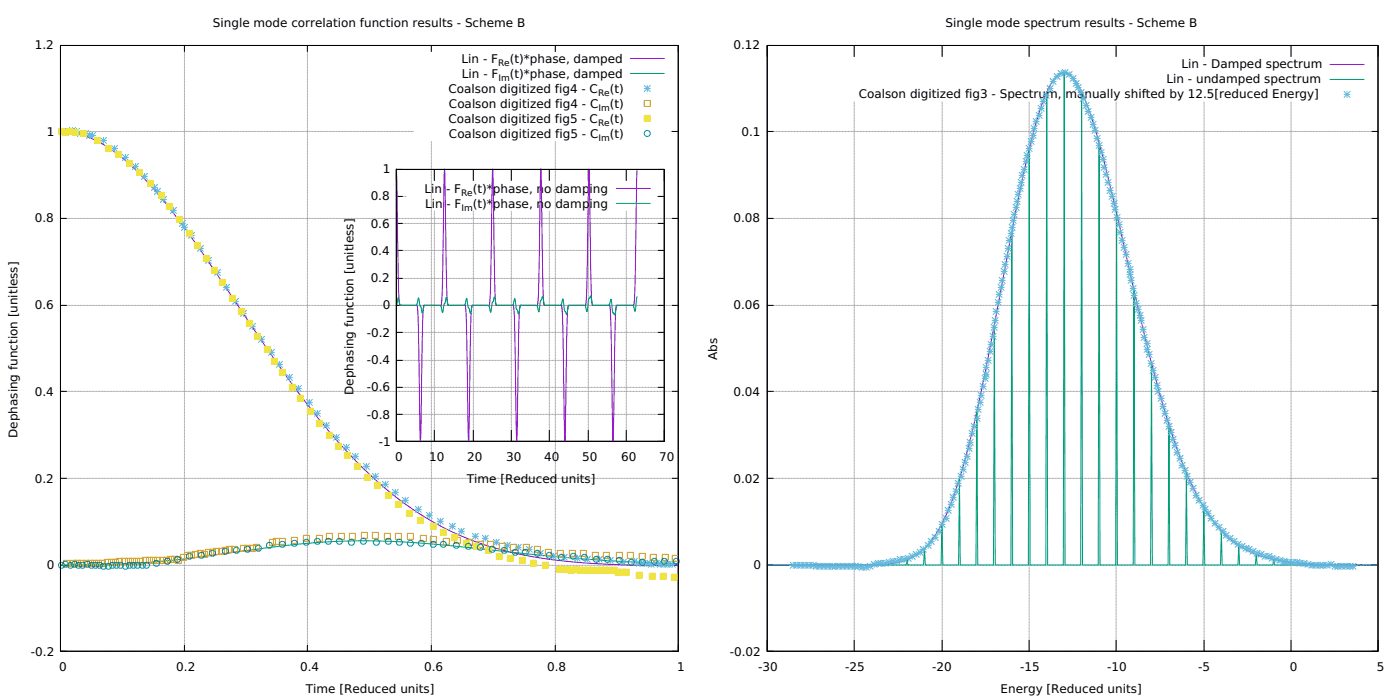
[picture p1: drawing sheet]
<svg xmlns="http://www.w3.org/2000/svg" width="494mm" height="247mm" viewBox="0 0 494 247" stroke-linecap="round" stroke-linejoin="round" font-family="sans-serif">
<g fill="none" stroke="#a0a0a4" stroke-width=".35" stroke-dasharray=".2 .4">
<path d="M21.3 16h218M152.2 18.2v-2.2M195.9 18.2v-2.2M270.7 16h215.4M301.3 19.9v-3.9M332.4 19.9v-3.9M363.1 19.9v-3.9M393.7 19.9v-3.9M424.8 19.9v-3.9M455.4 19.9v-3.9M21.3 46.4h124.5M139.8 59.8h94.5"/>
<path d="M236.8 46.4h2.5M270.7 46.4h215.4M21.3 77.1h218M139.8 78.8h94.5M139.8 69.3h3.6M153.2 63.7v-3.9M167 63.7v-3.9M180.4 63.7v-3.9M193.8 63.7v-3.9M207.5 63.7v-3.9M220.9 63.7v-3.9M231.9 69.3h2.4"/>
<path d="M270.7 77.1h215.4M139.8 98.2h94.5M139.8 88.3h94.5M21.3 107.7h218M139.8 117.3h94.5M139.8 107.7h94.5M270.7 107.7h215.4M21.3 138.1h218M139.8 136.7h94.5M139.8 127.1h94.5M270.7 138.1h215.4M139.8 155.7h94.5"/>
<path d="M139.8 146.2h94.5M139.8 155.7v-95.9M153.2 155.7v-81.5M167 155.7v-81.5M180.4 155.7v-81.5M193.8 155.7v-81.5M207.5 155.7v-81.5M220.9 155.7v-81.5M234.3 155.7v-95.9M21.3 168.7h218M270.7 168.7h215.4M21.3 199.4h218"/>
<path d="M270.7 199.4h215.4M21.3 229.8h218M21.3 229.8v-213.8M65.1 229.8v-213.8M108.4 229.8v-213.8M152.2 229.8v-179.9M195.9 229.8v-179.9M239.3 229.8v-213.8M270.7 229.8h215.4M270.7 229.8v-213.8M301.3 229.8v-194M332.4 229.8v-194"/>
<path d="M363.1 229.8v-194M393.7 229.8v-194M424.8 229.8v-194M455.4 229.8v-194M486.1 229.8v-213.8"/>
</g>
<g fill="none" stroke="#000" stroke-width=".35">
<path d="M21.3 16h218v213.8h-218zM23.5 16h-2.2v2.2M65.1 16v2.2M108.4 16v2.2M152.2 16v2.2M195.9 16v2.2M237.2 16h2.1v2.2M270.7 16h215.4v213.8h-215.4zM272.8 16h-2.1v3.9M301.3 16v3.9M332.4 16v3.9M363.1 16v3.9"/>
<path d="M393.7 16v3.9M424.8 16v3.9M455.4 16v3.9M484 16h2.1v3.9M21.3 46.4h2.2M139.8 59.8h94.5v95.9h-94.5zM141.9 59.8h-2.1v3.9M153.2 59.8v3.9M167 59.8v3.9M180.4 59.8v3.9M193.8 59.8v3.9M207.5 59.8v3.9"/>
<path d="M220.9 59.8v3.9M232.2 59.8h2.1v3.9M237.2 46.4h2.1M270.7 46.4h2.1M484 46.4h2.1M21.3 77.1h2.2M139.8 78.8h2.1M139.8 69.3h2.1M232.2 78.8h2.1M232.2 69.3h2.1M237.2 77.1h2.1M270.7 77.1h2.1"/>
<path d="M484 77.1h2.1M139.8 98.2h2.1M139.8 88.3h2.1M232.2 98.2h2.1M232.2 88.3h2.1M21.3 107.7h2.2M139.8 107.7h2.1M139.8 117.3h2.1M232.2 107.7h2.1M232.2 117.3h2.1M237.2 107.7h2.1M270.7 107.7h2.1"/>
<path d="M484 107.7h2.1M21.3 138.1h2.2M139.8 136.7h2.1M139.8 127.1h2.1M232.2 136.7h2.1M232.2 127.1h2.1M237.2 138.1h2.1M270.7 138.1h2.1M484 138.1h2.1M139.8 151.8v3.9h2.1M139.8 146.2h2.1M153.2 151.8v3.9"/>
<path d="M167 151.8v3.9M180.4 151.8v3.9M193.8 151.8v3.9M207.5 151.8v3.9M220.9 151.8v3.9M232.2 146.2h2.1M234.3 151.8v3.9h-2.1M21.3 168.7h2.2M237.2 168.7h2.1M270.7 168.7h2.1M484 168.7h2.1M21.3 199.4h2.2"/>
<path d="M237.2 199.4h2.1M270.7 199.4h2.1M484 199.4h2.1M21.3 227.6v2.2h2.2M65.1 227.6v2.2M108.4 227.6v2.2M152.2 227.6v2.2M195.9 227.6v2.2M239.3 227.6v2.2h-2.1M270.7 225.9v3.9h2.1M301.3 225.9v3.9M332.4 225.9v3.9"/>
<path d="M363.1 225.9v3.9M393.7 225.9v3.9M424.8 225.9v3.9M455.4 225.9v3.9M486.1 225.9v3.9h-2.1"/>
</g>
<path d="M222.3 20.6h12M469.2 22.7h12M21.3 46.4l3.9 .3 3.8 .9 3.6 1.3 3.3 1.7 3.5 2.3 3.9 2.9 3.5 3.1 4.7 4.7 6.5 7.6 7.7 10 8.4 11.9 23.8 35.2 7.1 9.9 7.4 9.6 8 9.3 7.2 7.6 8.1 7.4 8.6 6.7 8.3 5.2 9.4 4.8 10.6 3.9 9.8 2.6 11.5 2 12.6 1.3 15.2 .7 17.7 .2M139.8 59.6l1 46.9 .3 1.3 5.9-.1 .3 .6 .4 9.2 .6 38.3 .7-38.8 .4-8.7 .2-.6 5.9 .1 .3-1.4 1-46.8 .7 39.1 .4 8.5 .2 .6 5.9-.1 .3 1.4 1 46.7 .7-39.3 .4-8.3 .2-.5 5.9 .1 .3-1.2 1-47 .7 39.6 .3 7.9 .3 .7 5.9-.1 .3 1.2 1 46.9 .7-39.8 .3-7.7 .3-.6 5.9 .1 .3-1.3 .9-46.8 .8 40 .3 7.4 .3 .7 5.9-.1 .3 1.3 1 46.8 .7-38.8 .3-8.7 .3-.6 5.9 .1 .3-1.4 .9-46.7 1.1 47.3 .3 .8 5.9-.1 .3 1.4 .9 46.7 1.1-47.4 .2-.7 5.9 .1 .4-1.6 .9-46.5M217.4 66.5h12M270.7 199.3l39.4-.1 6.2-.7 3.7-1.1 2.1-.9a27 27 0 0 0 10.8-13l3.1-7.3 2.5-7.2 3.4-12.2 2.1-8.9 4.6-22 10.8-56.6 4.9-21.7a64.2 64.2 0 0 1 7.4-19.5 3.9 3.9 0 0 1 5.2-2 18.8 18.8 0 0 1 5.9 9.1l2.8 7.8 3.7 13.1 14.1 60.8 6.8 25.9 3.7 11.8 3.4 9.2 3.7 8.4 4.3 7.8 4.6 6.2 4.6 4.5 5 3.2 5.5 2.4 5.9 1.4 8 1 11.4 .5 16 .1" fill="none" stroke="#9400d3" stroke-width=".35"/>
<path d="M222.3 25.9h12M469.2 28h12M217.4 71.8h12M224.7 104.7l-.7 5.2-.7-2.2h-5.5l-.4 .6-.5 2.8-.8-1-.5-4.6-.8 2.2h-5.5l-.4-.5-.5-2.8-.8 1.3-.5 4.2-.8-2.2h-5.4l-.4 .4-.6 2.8-.8-1.4-.5-4.1-.8 2.3h-5.4l-.5-.5-.4-2.6-.9 1.7-.5 3.7-.8-2.3h-5.4l-.4 .5-.5 2.6-.5-1.4-.4-.5-.5-3.6-.8 2.4h-5.4l-.4-.6-.5-2.4-.5 1.7-.4 .5-.5 3.3-.8-2.5h-5.4l-.4 .5-.6 2.4-.4-1.8-.4-.5-.4-3.1-.9 2.5h-5.4l-.4-.6-.5-2.2-.5 2-.4 .7-.4 2.7-.9-2.6h-5.4l-.3 .3-.6 2.5-1.3-5.4-.9 2.6h-5.4l-.3-.3-.6-2.4-.7 2.7M239.4 198.9l-15.3-.6-20.2-1.2-55.7-5.5-11.5-.7-10.3-.1-11.9 .4-11.9 1-35.5 4.8-13.7 1.3-14.7 .8-17.4 .2M270.7 199.3h42.8l.3-.4 .3 .4h5.6l.3-1.9 .3 1.9h5.5l.3-5.8 .3 5.8h5.6l.3-14.5 .3 14.5h5.6l.3-30.3 .3 30.3h5.5l.3-54.2 .3 54.2h5.6l.3-84.6 .3 84.6h5.5l.4-117.5 .2 117.5h5.6l.3-146.8 .3 146.8h5.5l.4-166.8 .3 166.8h5.5l.3-173.7 .3 173.7h5.6l.3-166.9 .3 166.9h5.5l.3-148.9 .4 148.9h5.5l.3-124.1 .3 124.1h5.6l.2-96.9 .4 96.9h5.5l.3-71.2 .3 71.2h5.6l.3-49.4 .3 49.4h5.5l.3-32.5 .3 32.5h5.6l.3-20.3 .3 20.3h5.6l.3-12.1 .3 12.1h5.5l.3-6.9 .3 6.9h5.6l.3-3.7 .3 3.7h5.5l.3-1.9 .3 1.9h5.6l.3-1 .3 1h5.5l.4-.4 .3 .4h5.5l.3-.2 .3 .2h18.2" fill="none" stroke="#009e73" stroke-width=".35"/>
<g fill="none" stroke="#56b4e9" stroke-width=".35">
<path d="M227.3 31.2h2.1M227.3 30.2l2.1 2.1M228.3 30.2v2.1M229.4 30.2l-2.1 2.1M365.5 39.7l2.1 2.1M366.2 38.3h2.1M366.2 37.2l2.1 2.1M366.6 39.7v2.1l-2.1 2.1M366.9 35.8h2.2M366.9 34.7l2.2 2.2M367.3 37.2v2.1M367.6 39.7l-2.1 2.1v2.1"/>
<path d="M368 33.7h2.1M368 32.6l2.1 2.1M368.3 37.2l-2.1 2.1M369.1 32.6v2.1l-2.2 2.2M369.4 31.2h2.1M369.4 30.2l2.1 2.1M370.1 32.6l-2.1 2.1v2.2M370.5 30.2v2.1M370.5 28.7h2.1M370.5 27.7l2.1 2.1M371.5 30.2l-2.1 2.1M371.5 27.7v2.1"/>
<path d="M371.9 27h2.1M371.9 25.9l2.1 2.1M372.6 27.7l-2.1 2.1M372.9 25.9v2.1M373.3 25.9h2.1M373.3 24.9l2.1 2.1M374 25.9l-2.1 2.1M374.3 24.9v2.1M374.7 25.6h2.1M374.7 24.5l2.1 2.1M375.4 24.9l-2.1 2.1M375.8 24.5v2.1"/>
<path d="M376.1 26.3h2.1M376.1 25.2l3.5 3.5M376.8 24.5l-2.1 2.1M377.2 25.2v2.1M377.5 27.7h2.1M378.2 25.2l-2.1 2.1M378.6 28.4l2.1 2.1M378.6 26.6v2.1M378.6 29.4h2.1M379.3 30.9h2.1M379.3 29.8l2.1 2.1M379.6 26.6l-2.1 2.1"/>
<path d="M379.6 28.4v2.1M380.3 29.8v2.1M380.3 32.6h2.2M380.3 31.6l2.2 2.1M380.7 28.4l-2.1 2.1M381 34.7h2.2M381 33.7l2.2 2.1M381.4 29.8l-2.1 2.1M381.4 31.6v2.1M382.1 36.1l2.1 2.2M382.1 33.7v2.1M382.1 37.2h2.1"/>
<path d="M382.5 31.6l-2.2 2.1M382.8 39.3h2.1M382.8 38.3l2.1 2.1v2.1M383.2 33.7l-2.2 2.1M383.2 36.1v2.2M383.9 38.3v2.1l2.1 2.1M384.2 36.1l-2.1 2.2M384.9 38.3l-2.1 2.1M474.1 33.3h2.2M474.1 32.3l2.2 2.1M475.2 32.3v2.1M476.3 32.3l-2.2 2.1"/>
<path d="M21.3 46.4h3.9M21.3 45.3l2.2 2.1M22.4 45.3v2.1M23.1 45.3l2.1 2.1M23.5 45.3l-2.2 2.1M24.2 45.3v2.1M24.5 46h2.1M24.5 45l2.1 2.1M25.2 45.3l-2.1 2.1M25.6 45v2.1M25.9 46.4h2.1M25.9 45.3l2.1 2.1"/>
<path d="M26.6 45l-2.1 2.1M27 45.3v2.1M27.3 47.1h3.9M27.3 46l2.1 2.1M28 45.3l-2.1 2.1M28.4 46v2.1M29.1 46l2.1 2.1M29.4 46l-2.1 2.1M30.2 46v2.1M30.5 47.8h3.2M30.5 46.7l2.1 2.1v-2.1l-2.1 2.1M31.2 46l-2.1 2.1"/>
<path d="M33.7 46.7l-2.1 2.1v-2.1l2.1 2.1M35.4 49.5h2.2M35.4 48.5l2.2 2.1M36.5 48.5v2.1M37.6 48.5l-2.2 2.1M39.3 52.4h2.1M39.3 51.3l2.1 2.1M40.4 51.3v2.1M41.4 51.3l-2.1 2.1M43.2 55.5h2.1M43.2 54.5l2.1 2.1M44.3 54.5v2.1"/>
<path d="M45.3 54.5l-2.1 2.1M46.7 58.7h2.1M46.7 57.7l2.1 2.1M47.8 57.7v2.1M48.8 57.7l-2.1 2.1M360.2 59.8h2.1M360.2 58.7l2.1 2.1M360.9 57h2.2M360.9 55.9l2.2 2.1M361.3 58.7v2.1M361.3 54.8h2.1M361.3 53.8l2.1 2.1"/>
<path d="M362 52.4h2.1M362 55.9v2.1M362 51.3l2.1 2.1M362.3 58.7l-2.1 2.1M362.3 53.8v2.1M362.7 49.9h2.1M362.7 48.8l2.1 2.2M363.1 55.9l-2.2 2.1M363.1 51.3v2.1M363.4 47.8h2.1M363.4 53.8l-2.1 2.1M363.4 46.7l2.1 2.1"/>
<path d="M363.8 48.8v2.2M363.8 45.3h2.1M363.8 44.3l2.1 2.1M364.1 51.3l-2.1 2.1M364.5 46.7v2.1M364.5 42.8h2.1M364.5 41.8l2.1 2.1M364.8 48.8l-2.1 2.2M364.8 44.3v2.1M365.5 46.7l-2.1 2.1M365.5 40.7h2.1M365.9 44.3l-2.1 2.1"/>
<path d="M383.9 41.4h2.1M384.6 43.9h2.1M384.6 42.8l2.1 2.2M385.3 46h2.1M385.3 45l2.1 2.1M385.6 42.8v2.2M386 40.4l-2.1 2.1M386 48.8h2.1M386 47.8l2.1 2.1M386.3 45v2.1M386.7 42.8l-2.1 2.2M386.7 51.3h2.1"/>
<path d="M386.7 50.3l2.1 2.1M387 47.8v2.1M387.4 45l-2.1 2.1M387.4 53.8h2.1M387.4 52.7l2.1 2.1M387.7 50.3v2.1M388.1 47.8l-2.1 2.1M388.1 56.2h2.1M388.1 55.2l2.1 2.1M388.4 52.7v2.1M388.4 59.1h2.2M388.4 58l2.2 2.1"/>
<path d="M388.8 50.3l-2.1 2.1M389.2 55.2v2.1M389.5 52.7l-2.1 2.1M389.5 58v2.1M390.2 55.2l-2.1 2.1M390.6 58l-2.2 2.1M49.9 61.2l2.1 2.1M49.9 62.2h2.1M51 61.2v2.1M52 61.2l-2.1 2.1M53.4 66.1h2.1M53.4 65.1l2.1 2.1"/>
<path d="M54.5 65.1v2.1M54.5 67.5h2.1M54.5 66.5l2.1 2.1M55.5 65.1l-2.1 2.1M55.5 66.5v2.1M56.6 66.5l-2.1 2.1M56.6 70.4h2.1M56.6 69.3l2.1 2.1M57.7 69.3v2.1M58.7 69.3l-2.1 2.1M60.1 73.2l2.1 2.1M60.1 74.2h2.1"/>
<path d="M61.2 73.2v2.1M62.2 73.2l-2.1 2.1M63.3 78.8h2.1M63.3 77.8l2.1 2.1M64 79.2l2.1 2.1M64.4 77.8v2.1M65.1 79.2v2.1M65.4 77.8l-2.1 2.1M66.1 79.2l-2.1 2.1M356 79.2l2.1 2.1M356.4 77.8h2.1M356.4 76.7l2.1 2.1"/>
<path d="M356.7 75.6h2.1M356.7 74.6l2.1 2.1M357.1 79.2v2.1M357.4 76.7v2.1M357.4 73.2h2.1M357.4 72.1l2.1 2.1M357.8 74.6v2.1M357.8 71.1h2.1M357.8 70l2.1 2.1M358.1 79.2l-2.1 2.1M358.1 68.6h2.1M358.1 67.5l2.1 2.1"/>
<path d="M358.5 76.7l-2.1 2.1M358.5 72.1v2.1M358.8 74.6l-2.1 2.1M358.8 70v2.1M358.8 66.5h2.1M358.8 65.4l2.1 2.1M359.2 67.5v2.1M359.2 64.4h2.1M359.2 63.3l2.1 2.1M359.5 72.1l-2.1 2.1M359.5 61.9h2.1M359.5 60.8l2.1 2.1"/>
<path d="M359.9 70l-2.1 2.1M359.9 65.4v2.1M360.2 67.5l-2.1 2.1M360.2 63.3v2.1M360.6 60.8v2.1M360.9 65.4l-2.1 2.1M361.3 63.3l-2.1 2.1M361.6 60.8l-2.1 2.1M389.2 61.5h2.1M389.2 60.5l2.1 2.1M389.9 64.4h2.1M389.9 63.3l2.1 2.1"/>
<path d="M390.2 60.5v2.1M390.6 67.2h2.1M390.6 66.1l2.1 2.1M390.9 63.3v2.1M391.3 60.5l-2.1 2.1M391.3 69.3h2.1M391.3 68.2l2.1 2.2M391.6 66.1v2.1M392 63.3l-2.1 2.1M392 71.8h2.1M392 70.7l2.1 2.1M392.3 68.2v2.2"/>
<path d="M392.3 73.9h2.1M392.3 72.8l2.1 2.1M392.7 66.1l-2.1 2.1M393 70.7v2.1M393 76.7h2.1M393 75.6l2.1 2.2M393.4 68.2l-2.1 2.2M393.4 72.8v2.1M393.7 79.2h2.2M393.7 78.1l2.2 2.1M394.1 70.7l-2.1 2.1M394.1 75.6v2.2"/>
<path d="M394.4 72.8l-2.1 2.1M394.8 78.1v2.1M395.1 75.6l-2.1 2.2M395.9 78.1l-2.2 2.1M64 80.2h2.1M66.5 83h2.1M66.5 82l2.1 2.1M67.5 82v2.1M68.6 82l-2.1 2.1M69.6 86.6l2.2 2.1M69.6 87.6h2.2M70.7 86.6v2.1"/>
<path d="M71.8 86.6l-2.2 2.1M72.5 91.9h2.1M72.5 90.8l2.1 2.1M73.5 90.8v2.1M74.6 90.8l-2.1 2.1M75.6 96.1h2.2M75.6 95l2.2 2.2M76.7 95v2.2M77.8 95l-2.2 2.2M352.5 98.9h2.1M352.5 97.9l2.1 2.1M353.2 95.7h2.1"/>
<path d="M353.2 94.7l2.1 2.1M353.5 97.9v2.1M353.5 93.3h2.1M353.5 92.2l2.1 2.1M354.2 94.7v2.1M354.2 90.5h2.2M354.2 89.4l2.2 2.1M354.6 87.6h2.1M354.6 97.9l-2.1 2.1M354.6 92.2v2.1M354.6 86.6l2.1 2.1M354.9 84.8h2.2"/>
<path d="M354.9 83.8l2.2 2.1M355.3 94.7l-2.1 2.1M355.3 89.4v2.1M355.6 92.2l-2.1 2.1M355.6 86.6v2.1M355.6 82.3h2.2M355.6 81.3l2.2 2.1M356 80.2h2.1M356 83.8v2.1M356.4 89.4l-2.2 2.1M356.7 86.6l-2.1 2.1M356.7 81.3v2.1"/>
<path d="M357.1 83.8l-2.2 2.1M357.8 81.3l-2.2 2.1M394.1 82h2.1M394.1 80.9l2.1 2.1M394.8 84.8h2.1M394.8 83.8l2.1 2.1M395.1 80.9v2.1M395.5 87.3h2.1M395.5 86.2l2.1 2.1M395.9 83.8v2.1M396.2 80.9l-2.1 2.1M396.2 89.7h2.1"/>
<path d="M396.2 88.7l2.1 2.1M396.6 86.2v2.1M396.9 83.8l-2.1 2.1M396.9 92.9h2.1M396.9 91.9l2.1 2.1M397.3 88.7v2.1M397.6 86.2l-2.1 2.1M397.6 95h2.1M397.6 94l2.1 2.1M397.6 96.8h2.1M397.6 95.7l2.1 2.2M398 98.9h2.1"/>
<path d="M398 91.9v2.1M398 97.9l2.1 2.1M398.3 88.7l-2.1 2.1M398.7 94v3.9M399 91.9l-2.1 2.1M399 97.9v2.1M399.7 94l-2.1 2.1M399.7 95.7l-2.1 2.2M400.1 97.9l-2.1 2.1M78.8 101.4h2.1M78.8 100.3l2.1 2.1M79.9 100.3v2.1"/>
<path d="M80.9 100.3l-2.1 2.1M82 106.3h2.1M82 105.3l2.1 2.1M83 105.3v2.1M84.1 105.3l-2.1 2.1M84.8 110.6h2.1M84.8 109.5l2.1 2.1M85.9 109.5v2.1M86.9 109.5l-2.1 2.1M88 115.1h2.1M88 114.1l2.1 2.1M89 114.1v2.1"/>
<path d="M90.1 114.1l-2.1 2.1M91.2 119.7h2.1M91.2 118.7l2.1 2.1M92.2 118.7v2.1M93.3 118.7l-2.1 2.1M349.3 118.7h2.1M349.3 117.6l2.1 2.1M349.7 115.5h2.1M349.7 114.4l2.1 2.2M350 113h2.1M350 112l2.1 2.1M350.4 117.6v2.1"/>
<path d="M350.4 109.9h2.1M350.4 108.8l2.1 2.1M350.7 114.4v2.2M351.1 112v2.1M351.1 106.7h2.1M351.1 105.6l2.1 2.1M351.4 117.6l-2.1 2.1M351.4 108.8v2.1M351.4 103.9h2.1M351.4 102.8l2.1 2.1M351.8 114.4l-2.1 2.2M352.1 101.4h2.1"/>
<path d="M352.1 112l-2.1 2.1M352.1 105.6v2.1M352.1 100.3l2.1 2.1M352.5 108.8l-2.1 2.1M352.5 102.8v2.1M353.2 105.6l-2.1 2.1M353.2 100.3v2.1M353.5 102.8l-2.1 2.1M354.2 100.3l-2.1 2.1M398.7 101.7h2.1M398.7 100.7l2.1 2.1M399 103.2l2.1 2.1"/>
<path d="M399 104.2h2.1M399.7 100.7v2.1M399.7 107h2.1M399.7 106l2.1 2.1M400.1 103.2v2.1M400.4 109.1h2.2M400.4 108.1l2.2 2.1M400.8 100.7l-2.1 2.1M400.8 106v2.1M401.1 103.2l-2.1 2.1M401.1 111.3h2.2M401.1 110.2l2.2 2.1"/>
<path d="M401.5 113h2.1M401.5 108.1v2.1M401.5 112l2.1 2.1M401.8 106l-2.1 2.1M402.2 110.2v2.1M402.2 116.2h2.1M402.2 115.1l2.1 2.2M402.6 108.1l-2.2 2.1M402.6 112v2.1M402.6 119h2.1M402.6 118l2.1 2.1v4.2M403.3 110.2l-2.2 2.1"/>
<path d="M403.3 115.1v2.2M403.6 112l-2.1 2.1M403.6 118v2.1l2.1 2.1-2.1 2.1M404.3 115.1l-2.1 2.2M404.7 118l-2.1 2.1M94.7 124.3h2.1M94.7 123.3l2.1 2.1M95.7 123.3v2.1M96.8 123.3l-2.1 2.1M97.5 128.5h2.1M97.5 127.5l2.1 2.1M98.6 127.5v2.1"/>
<path d="M99.6 127.5l-2.1 2.1M101 133.1h2.2M101 132.1l2.2 2.1M102.1 132.1v2.1M103.2 132.1l-2.2 2.1M104.2 137h2.1M104.2 135.9l2.1 2.2M105.3 135.9v2.2M106.3 135.9l-2.1 2.2M345.1 139.5h2.1M345.1 138.4l2.1 2.1M345.8 136.3h2.1"/>
<path d="M345.8 135.2l2.1 2.2M346.1 138.4v2.1M346.5 133.5h2.1M346.5 132.4l2.1 2.1M346.8 135.2v2.2M346.8 132.1h2.1M346.8 131l2.1 2.1M346.8 129.6h2.1M346.8 128.5l2.1 2.2M347.2 138.4l-2.1 2.1M347.5 132.4v2.1M347.5 127.1h2.2"/>
<path d="M347.5 126.1l2.2 2.1M347.9 135.2l-2.1 2.2M347.9 128.5v2.2M347.9 131v2.1M348.2 124h2.2M348.2 122.9l2.2 2.1M348.6 132.4l-2.1 2.1M348.6 126.1v2.1M348.6 121.5h2.1M348.6 120.4l2.1 2.1M348.9 131l-2.1 2.1M348.9 128.5l-2.1 2.2"/>
<path d="M349.3 122.9v2.1M349.7 126.1l-2.2 2.1M349.7 120.4v2.1M350.4 122.9l-2.2 2.1M350.7 120.4l-2.1 2.1M403.6 121.1h2.1M403.6 123.3h2.1M404.3 125h2.1M404.3 124l2.1 2.1M405 128.2h2.1M405 127.1l2.1 2.1M405.4 124v2.1"/>
<path d="M405.7 120.1l-2.1 2.1 2.1 2.1M405.7 130.7h2.1M405.7 129.6l2.1 2.1M406.1 127.1v2.1M406.4 133.1h2.1M406.4 124l-2.1 2.1M406.4 132.1l2.1 2.1M406.8 129.6v2.1M407.1 127.1l-2.1 2.1M407.1 135.9h2.2M407.1 134.9l2.2 2.1M407.5 132.1v2.1"/>
<path d="M407.5 138.1h2.1M407.5 137l2.1 2.1M407.8 129.6l-2.1 2.1M408.2 134.9v2.1M408.5 132.1l-2.1 2.1M408.5 137v2.1M408.5 139.5l2.2 2.1M409.3 134.9l-2.2 2.1M409.6 137l-2.1 2.1M409.6 139.5v2.1M410.7 139.5l-2.2 2.1M108.1 141.9h2.1"/>
<path d="M108.1 140.9l2.1 2.1M109.1 140.9v2.1M110.2 140.9l-2.1 2.1M110.9 145.8h2.1M110.9 144.8l2.1 2.1M112 144.8v2.1M113 144.8l-2.1 2.1M114.1 150.1h2.1M114.1 149l2.1 2.1M115.1 149v2.1M116.2 149l-2.1 2.1M117.6 154.3h2.1"/>
<path d="M117.6 153.2l2.1 2.1M118.7 153.2v2.1M119.7 153.2l-2.1 2.1M121.1 156.8l2.2 2.1M121.1 157.8h2.2M122.2 156.8v2.1M123.3 156.8l-2.2 2.1M124.3 159.9l2.1 2.1M125.4 159.9v2.1M126.4 159.9l-2.1 2.1M340.1 159.9l2.1 2.1M340.8 158.2h2.2"/>
<path d="M340.8 157.1l2.2 2.1M341.2 159.9v2.1M341.2 156h2.1M341.2 155l2.1 2.1M341.9 157.1v2.1M341.9 152.9h2.1M341.9 151.8l2.1 2.1M342.2 159.9l-2.1 2.1M342.2 155v2.1M342.6 150.4h2.1M342.6 149.3l2.1 2.2M343 157.1l-2.2 2.1"/>
<path d="M343 151.8v2.1M343.3 155l-2.1 2.1M343.7 149.3v2.2M343.7 147.6h2.1M343.7 146.5l2.1 2.1M344 151.8l-2.1 2.1M344 144.4h2.1M344 143.4l2.1 2.1M344.7 141.9h2.1M344.7 149.3l-2.1 2.2M344.7 146.5v2.1M344.7 140.9l2.1 2.1"/>
<path d="M345.1 143.4v2.1M345.8 146.5l-2.1 2.1M345.8 140.9v2.1M346.1 143.4l-2.1 2.1M346.8 140.9l-2.1 2.1M408.5 140.5h2.2M409.3 143.4h2.1M409.3 142.3l2.1 2.1M410 145.8h2.1M410 144.8l2.1 2.1M410.3 142.3v2.1M410.7 148.3h2.1"/>
<path d="M410.7 147.2l2.1 2.1M411 144.8v2.1M411.4 150.4h2.1M411.4 142.3l-2.1 2.1M411.4 149.3l2.1 2.2M411.7 147.2v2.1M412.1 144.8l-2.1 2.1M412.1 152.5h2.1M412.1 151.5l2.1 2.1M412.4 149.3v2.2M412.8 147.2l-2.1 2.1M412.8 155h2.1"/>
<path d="M412.8 153.9l2.1 2.1M413.1 151.5v2.1M413.5 149.3l-2.1 2.2M413.5 157.1h2.1M413.5 156l2.1 2.2M413.8 153.9v2.1M414.2 151.5l-2.1 2.1M414.2 159.6h2.1M414.2 158.5l2.1 2.1v2.1M414.5 156v2.2M414.9 153.9l-2.1 2.1M415.2 158.5v2.1l2.2 2.1"/>
<path d="M415.6 156l-2.1 2.2M416.3 158.5l-2.1 2.1M124.3 161h2.1M128.2 164.5h2.1M128.2 163.5l2.1 2.1M129.2 163.5v2.1M130.3 163.5l-2.1 2.1M131.4 167l2.1 2.1M131.4 168h2.1M132.4 167v2.1M133.5 167l-2.1 2.1M134.9 169.8l2.1 2.1"/>
<path d="M134.9 170.9h2.1M135.9 169.8v2.1M137 169.8l-2.1 2.1M138.4 173.7h2.1M138.4 172.6l2.1 2.1M139.5 172.6v2.1M140.5 172.6l-2.1 2.1M141.9 176.5h2.2M141.9 175.4l2.2 2.2M143 175.4v2.2M144.1 175.4l-2.2 2.2M146.5 179.7h2.1"/>
<path d="M146.5 178.6l2.1 2.1M147.6 178.6v2.1M148.6 178.6l-2.1 2.1M333.4 179l2.1 2.1M334.5 177.9h2.1M334.5 176.9l2.1 2.1M335.2 175.4h2.1M335.2 174.4l2.1 2.1M335.5 176.9v2.1l-2.1 2.1M336.3 173.3h2.1M336.3 172.3l2.1 2.1M336.6 176.9l-2.1 2.1v2.1"/>
<path d="M337 170.5h2.1M337 169.4l2.1 2.2M337.3 172.3v2.1l-2.1 2.1M338 168h2.1M338 169.4v2.2M338 167l2.1 2.1M338.4 172.3l-2.1 2.1v2.1M338.7 165.6h2.1M338.7 164.5l2.1 2.1M339.1 169.4l-2.1 2.2M339.1 167v2.1M339.4 163.1h2.1"/>
<path d="M339.4 162l2.1 2.2M339.8 164.5v2.1M340.1 161h2.1M340.1 167l-2.1 2.1M340.5 162v2.2M340.8 164.5l-2.1 2.1M341.5 162l-2.1 2.2M415.2 161.7h2.2M416 164.2h2.1M416 163.1l2.1 2.1M417 163.1v2.1M417 165.9h2.1"/>
<path d="M417 164.9l2.1 2.1M417.4 160.6l-2.2 2.1M417.7 168h2.1M417.7 167l2.1 2.1v2.1l2.1 2.1M418.1 163.1l-2.1 2.1M418.1 164.9v2.1M418.8 167v2.1l2.1 2.1v2.1M418.8 170.2h2.1M419.1 164.9l-2.1 2.1M419.8 167l-2.1 2.1M419.8 172.3h2.1M420.9 169.1l-2.1 2.1"/>
<path d="M420.9 174.7h2.1M420.9 173.7l2.1 2.1M421.9 176.5h2.2M421.9 171.2l-2.1 2.1M421.9 173.7v2.1M421.9 175.4l2.2 2.2M423 173.7l-2.1 2.1M423 175.4v2.2M423.4 178.3h2.1M423.4 177.2l2.1 2.1M424.1 179.7h2.1M424.1 175.4l-2.2 2.2"/>
<path d="M424.1 178.6l2.1 2.1M424.4 177.2v2.1M425.1 178.6v2.1M425.5 177.2l-2.1 2.1M426.2 178.6l-2.1 2.1M150.4 181.8h2.1M150.4 180.7l2.1 2.1M151.5 180.7v2.1M152.5 180.7l-2.1 2.1M154.3 183.9h2.1M154.3 182.8l2.1 2.2M155.3 182.8v2.2"/>
<path d="M156.4 182.8l-2.1 2.2M158.5 185.7h2.1M158.5 184.6l2.1 2.1M159.6 184.6v2.1M160.6 184.6l-2.1 2.1M161.7 187.4h2.1M161.7 186.4l2.1 2.1M162.7 186.4v2.1M163.8 186.4l-2.1 2.1M166.6 189.2h2.1M166.6 188.1l2.1 2.2M167.7 188.1v2.2"/>
<path d="M168.7 188.1l-2.1 2.2M170.2 189.9h2.1M170.2 188.8l2.1 2.2M171.2 188.8v2.2M172.3 188.8l-2.1 2.2M174 191.3h2.1M174 190.3l2.1 2.1M175.1 190.3v2.1M176.1 190.3l-2.1 2.1M177.9 192.4h2.1M177.9 191.3l2.1 2.1M179 191.3v2.1"/>
<path d="M180 191.3l-2.1 2.1M181.8 193.1h2.1M181.8 192l2.1 2.1M182.8 192v2.1M183.9 192l-2.1 2.1M185.7 193.8h2.1M185.7 192.7l2.1 2.1M186.7 192.7v2.1M187.8 192.7l-2.1 2.1M189.6 195.2h2.1M189.6 194.1l2.1 2.2M190.6 194.1v2.2"/>
<path d="M191.7 194.1l-2.1 2.2M194.1 196.3h2.2M194.1 195.2l2.2 2.1M195.2 195.2v2.1M196.3 195.2l-2.2 2.1M198 196.6h2.1M198 195.5l2.1 2.2M199.1 195.5v2.2M200.1 195.5l-2.1 2.2M202.6 197h2.1M202.6 195.9l2.1 2.1M203.7 195.9v2.1"/>
<path d="M204.7 195.9l-2.1 2.1M206.1 197.3h2.1M206.1 196.3l2.1 2.1M207.2 196.3v2.1M208.2 196.3l-2.1 2.1M210.4 197.3h2.1M210.4 196.3l2.1 2.1M211.4 196.3v2.1M212.5 196.3l-2.1 2.1M214.2 197.7h2.2M214.2 196.6l2.2 2.1M215.3 196.6v2.1"/>
<path d="M216.4 196.6l-2.2 2.1M218.8 198.4h2.1M218.8 197.3l2.1 2.1M219.9 197.3v2.1M220.9 197.3l-2.1 2.1M222.7 198h2.1M222.7 197l2.1 2.1M223.8 197v2.1M224.5 198.7h4.9M224.5 197.7l2.1 2.1M224.8 197l-2.1 2.1M225.5 197.7v2.1"/>
<path d="M225.9 197.7l2.1 2.1M226.6 197.7l-2.1 2.1M226.9 197.7v2.1M227.3 197.7l2.1 2.1M228 197.7l-2.1 2.1M228.3 197.7v2.1M228.7 199.1h2.1M228.7 198l2.1 2.1M229.4 197.7l-2.1 2.1M229.8 198v2.1M230.5 198.7h2.1M230.5 197.7l2.1 2.1"/>
<path d="M230.8 198l-2.1 2.1M231.5 197.7v2.1M231.9 199.1h6.3M231.9 198l2.1 2.1M232.6 197.7l-2.1 2.1M232.9 198v2.1M233.3 198l2.1 2.1M234 198l-2.1 2.1M234.3 198v2.1M234.7 198l2.1 2.1M235.4 198l-2.1 2.1M235.7 198v2.1"/>
<path d="M236.1 198l2.1 2.1M236.8 198l-2.1 2.1M237.2 198v2.1M238.2 198l-2.1 2.1M278.8 199.4h9.1M278.8 198.4l2.1 2.1M279.8 198.4v2.1M280.2 198.4l2.1 2.1M280.9 198.4l-2.1 2.1M281.2 198.4v2.1M281.6 198.4l2.1 2.1M282.3 198.4l-2.1 2.1"/>
<path d="M282.7 198.4v2.1M283 198.4l2.1 2.1M283.7 198.4l-2.1 2.1M284.1 198.4v2.1M284.4 198.4l2.1 2.1M285.1 198.4l-2.1 2.1M285.5 198.4v2.1M285.8 198.4l2.1 2.1M286.5 198.4l-2.1 2.1M286.9 198.4v2.1M286.9 199.8h16.9M286.9 198.7l2.1 2.1"/>
<path d="M287.9 198.4l-2.1 2.1M287.9 198.7v2.1M288.3 198.7l2.1 2.1M289 198.7l-2.1 2.1M289.4 198.7v2.1M289.7 198.7l2.1 2.1M290.4 198.7l-2.1 2.1M290.8 198.7v2.1M291.1 198.7l2.1 2.1M291.8 198.7l-2.1 2.1M292.2 198.7v2.1M292.5 198.7l2.1 2.1v-2.1l-2.1 2.1"/>
<path d="M293.2 198.7l-2.1 2.1M295 198.7l2.1 2.1M295.7 198.7l-2.1 2.1v-2.1l2.1 2.1M296.1 198.7v2.1M296.4 198.7l2.1 2.1M297.1 198.7l-2.1 2.1M297.5 198.7v2.1M297.8 198.7l2.1 2.1M298.5 198.7l-2.1 2.1M298.9 198.7v2.1M299.2 198.7l2.1 2.1M299.9 198.7l-2.1 2.1"/>
<path d="M300.3 198.7v2.1M300.6 198.7l2.2 2.1v-2.1l-2.2 2.1M301.3 198.7l-2.1 2.1M303.1 199.1l2.1 2.1M303.8 198.7l-2.1 2.1v-2.1l2.1 2.1M304.2 199.1v2.1M304.5 199.1l2.1 2.1M305.2 199.1l-2.1 2.1M305.6 199.1v2.1M305.9 199.8h2.1M305.9 198.7l2.1 2.1M306.6 199.1l-2.1 2.1"/>
<path d="M307 198.7v2.1M307.3 199.1h2.2M307.3 198l2.2 2.1M308 198.7l-2.1 2.1M308.4 198v2.1M308.7 198.7h4.6M308.7 197.7l2.2 2.1v-2.1l-2.2 2.1M309.5 198l-2.2 2.1M311.2 197.7l2.1 2.1M311.9 197.7l-2.1 2.1v-2.1l2.1 2.1M312.3 197.7v2.1M312.6 198.4h2.1"/>
<path d="M312.6 197.3l2.1 2.1M313.3 197.7l-2.1 2.1M313.7 197.3v2.1M314 198h3.6M314 197l2.2 2.1M314.7 197.3l-2.1 2.1M315.1 197v2.1M315.4 197l2.2 2.1M316.2 197l-2.2 2.1M316.5 197.3h3.5M316.5 197v2.1M316.5 196.3l2.1 2.1"/>
<path d="M317.6 197l-2.2 2.1M317.6 196.3v2.1M317.9 196.3l2.1 2.1M318.6 196.3l-2.1 2.1M319 196.3v2.1M319.3 197h2.1M319.3 195.9l2.1 2.1M320 196.3l-2.1 2.1M320.4 195.9v2.1M320.7 196.3h2.2M320.7 195.2l2.2 2.1M321.4 195.9l-2.1 2.1"/>
<path d="M321.8 195.2v2.1M322.1 195.5h2.2M322.1 194.5l2.2 2.1M322.9 195.2l-2.2 2.1M323.2 194.5v2.1M323.6 193.8l2.1 2.1M324.3 194.5l-2.2 2.1M324.6 192.7l2.1 2.1M325.7 192.7v2.1h-2.1M326.4 192.4h2.1M326.4 191.3l2.1 2.1M326.7 193.8h-2.1v2.1"/>
<path d="M326.7 192.7l-3.1 3.2M327.4 191.3v2.1M327.4 191h2.2M327.4 189.9l2.2 2.1M328.5 191.3l-2.1 2.1M328.5 189.9v2.1M328.8 189.6h2.2M328.8 188.5l2.2 2.1M329.9 188.5v2.1M330.3 187.4h2.1M330.3 186.4l2.1 2.1M331 188.5l-3.6 3.5"/>
<path d="M331.3 186.4v2.1M331.3 185h2.1M331.3 183.9l2.1 2.1M332.4 186.4l-2.1 2.1M332.4 183.9v2.1M332.7 182.8h2.1M332.7 181.8l2.1 2.1M333.4 183.9l-2.1 2.1M333.4 180h2.1M333.8 181.8v2.1M334.8 181.8l-2.1 2.1M425.1 181.1h2.1"/>
<path d="M425.1 180l2.1 2.1M426.2 182.8h2.1M426.2 180v2.1M426.2 181.8l2.1 2.1M427.2 180l-2.1 2.1M427.2 181.8v2.1M427.6 184.6h2.1M427.6 183.6l4.9 4.9M428.3 181.8l-2.1 2.1M428.6 183.6v2.1M429 186h2.1M429.7 183.6l-2.1 2.1"/>
<path d="M430.1 185v2.1M430.4 187.4h2.1M431.1 185l-2.1 2.1M431.5 186.4v2.1M431.5 188.8h2.1M431.5 187.8l2.1 2.1M432.5 186.4l-2.1 2.1M432.5 187.8v2.1M432.9 189.9h2.1M432.9 188.8l2.1 2.2M433.6 187.8l-2.1 2.1M433.9 188.8v2.2"/>
<path d="M434.3 191h2.1M434.3 189.9l2.1 2.1M435 188.8l-2.1 2.2M435.3 189.9v2.1M435.7 192h2.1M435.7 191l2.1 2.1M436.4 189.9l-2.1 2.1M436.8 191v2.1M437.1 191.7l2.1 2.1M437.1 192.7h2.1M437.8 191l-2.1 2.1M438.2 191.7v2.1"/>
<path d="M438.5 193.4h2.1M438.5 192.4l2.1 2.1M439.2 191.7l-2.1 2.1M439.6 193.8h2.1M439.6 192.4v2.1M439.6 192.7l2.1 2.1M440.6 192.4l-2.1 2.1M440.6 192.7v2.1M441 194.5h2.1M441 193.4l2.1 2.1M441.7 192.7l-2.1 2.1M442 193.4v2.1"/>
<path d="M442.4 195.2h2.1M442.4 194.1l2.1 2.2M443.1 193.4l-2.1 2.1M443.5 194.1v2.2M443.8 195.5h2.1M443.8 194.5l2.1 2.1M444.5 194.1l-2.1 2.2M444.9 194.5v2.1M445.2 196.3h3.5M445.2 195.2l2.1 2.1M445.9 194.5l-2.1 2.1M446.3 195.2v2.1"/>
<path d="M446.6 195.2l2.1 2.1M447.3 195.2l-2.1 2.1M447.7 197h2.1M447.7 195.2v2.1M447.7 195.9l2.1 2.1M448.7 195.2l-2.1 2.1M448.7 195.9v2.1M449.1 197.3h2.1M449.1 196.3l2.1 2.1M449.8 195.9l-2.1 2.1M450.2 196.3v2.1M450.5 197.7h2.1"/>
<path d="M450.5 196.6l2.1 2.1M451.2 196.3l-2.1 2.1M451.6 196.6v2.1M451.9 198h2.1M451.9 197l2.5 2.4M452.3 198.4h6.3M452.6 196.6l-2.1 2.1M453 197v2.1M453.3 197.3v2.1M453.7 197.3l2.1 2.1M454 197l-2.1 2.1M454.4 197.3l-2.1 2.1"/>
<path d="M454.7 197.3v2.1M455.1 197.3l2.1 2.1M455.8 197.3l-2.1 2.1M456.2 197.3v2.1M456.5 197.3l2.1 2.1M457.2 197.3l-2.1 2.1M457.6 198.7h3.5M457.6 197.3v2.1M457.6 197.7l2.1 2.1M458.6 197.3l-2.1 2.1M458.6 197.7v2.1M459 197.7l2.1 2.1"/>
<path d="M459.7 197.7l-2.1 2.1M460 197.7v2.1M460.4 199.1h2.1M460.4 198l2.1 2.1M461.1 197.7l-2.1 2.1M461.4 198v2.1M461.8 199.4h7.4M461.8 198.4l2.1 2.1M462.5 198l-2.1 2.1M462.9 198.4v2.1M463.2 198.4l2.1 2.1M463.9 198.4l-2.1 2.1"/>
<path d="M464.3 198.4v2.1M464.6 198.4l2.1 2.1v-2.1l-2.1 2.1M465.3 198.4l-2.1 2.1M467.1 198.4l2.1 2.1M467.8 198.4l-2.1 2.1v-2.1l2.1 2.1M468.1 198.4v2.1M468.5 199.1h2.1M468.5 198l2.1 2.1M469.2 198.4l-2.1 2.1M469.6 198v2.1M469.9 199.8h8.5M469.9 198.7l2.1 2.1v-2.1l-2.1 2.1"/>
<path d="M470.6 198l-2.1 2.1M472.4 198.7l2.1 2.1M473.1 198.7l-2.1 2.1v-2.1l2.1 2.1M473.4 198.7v2.1M473.8 198.7l2.1 2.1M474.5 198.7l-2.1 2.1M474.8 198.7v2.1M475.2 198.7l2.1 2.1v-2.1l-2.1 2.1M475.9 198.7l-2.1 2.1M478.4 198.7l-2.1 2.1v-2.1l2.1 2.1M303.1 200.1h3.5"/>
</g>
<g fill="none" stroke="#e69f00" stroke-width=".35">
<path d="M227.3 35.4h2.1v2.2h-2.1zM22.4 197.7h2.1v2.1h-2.1zM24.9 197.7h2.1v2.1h-2.1zM26.3 197.7h2.1v2.1h-2.1zM27.7 197.7h2.1v2.1h-2.1zM29.4 197.7h2.2v2.1h-2.2zM30.9 197.7h2.1v2.1h-2.1zM32.3 197.7h2.1v2.1h-2.1zM33.7 197.7h2.1v2.1h-2.1zM35.1 197.7h2.1v2.1h-2.1zM36.9 197.3h2.1v2.1h-2.1zM38.3 197.3h2.1v2.1h-2.1z"/>
<path d="M39.7 197.3h2.1v2.1h-2.1zM41.1 197h2.1v2.1h-2.1zM42.8 197h2.2v2.1h-2.2zM44.3 197h2.1v2.1h-2.1zM45.7 197h2.1v2.1h-2.1zM47.1 197h2.1v2.1h-2.1zM48.5 197h2.1v2.1h-2.1zM50.3 196.6h2.1v2.1h-2.1zM51.7 196.6h2.1v2.1h-2.1zM53.1 196.6h2.1v2.1h-2.1zM54.5 196.6h2.1v2.1h-2.1zM56.2 196.6h2.2v2.1h-2.2z"/>
<path d="M57.7 196.6h2.1v2.1h-2.1zM59.1 196.3h2.1v2.1h-2.1zM60.5 196.3h2.1v2.1h-2.1zM61.9 196.6h2.1v2.1h-2.1zM63.7 195.5h2.1v2.2h-2.1zM65.1 194.8h2.1v2.2h-2.1zM66.5 194.8h2.1v2.2h-2.1zM67.9 194.5h2.1v2.1h-2.1zM69.6 194.1h2.2v2.2h-2.2zM71.1 194.5h2.1v2.1h-2.1zM72.5 193.8h2.1v2.1h-2.1zM73.9 193.8h2.1v2.1h-2.1z"/>
<path d="M75.3 193.4h2.1v2.1h-2.1zM77.1 193.4h2.1v2.1h-2.1zM78.5 193.1h2.1v2.1h-2.1zM79.9 192.7h2.1v2.1h-2.1zM81.6 192.7h2.2v2.1h-2.2zM84.8 192.4h2.1v2.1h-2.1zM86.2 192.4h2.1v2.1h-2.1zM88 192.4h2.1v2.1h-2.1zM89.4 192h2.1v2.1h-2.1zM95 190.3h2.2v2.1h-2.2zM96.5 189.9h2.1v2.1h-2.1zM98.6 189.9h2.1v2.1h-2.1z"/>
<path d="M102.8 189.6h2.1v2.1h-2.1zM107 188.8h2.1v2.2h-2.1zM111.6 188.8h2.1v2.2h-2.1zM115.1 188.1h2.2v2.2h-2.2zM119.4 188.1h2.1v2.2h-2.1zM123.3 188.1h2.1v2.2h-2.1zM127.5 187.8h2.1v2.1h-2.1zM131.4 187.8h2.1v2.1h-2.1zM135.6 188.1h2.1v2.2h-2.1zM139.5 188.1h2.1v2.2h-2.1zM143.7 188.1h2.1v2.2h-2.1zM148.3 188.8h2.1v2.2h-2.1z"/>
<path d="M151.8 189.2h2.1v2.1h-2.1zM156.4 189.9h2.1v2.1h-2.1zM160.3 189.6h2.1v2.1h-2.1zM164.5 190.3h2.1v2.1h-2.1zM168.4 191h2.1v2.1h-2.1zM171.9 191h2.1v2.1h-2.1zM176.1 191.7h2.2v2.1h-2.2zM180 192h2.1v2.1h-2.1zM184.6 192h2.1v2.1h-2.1zM188.5 192.7h2.1v2.1h-2.1zM192.4 193.8h2.1v2.1h-2.1zM196.6 194.1h2.1v2.2h-2.1z"/>
<path d="M200.8 194.1h2.2v2.2h-2.2zM204.7 194.1h2.1v2.2h-2.1zM208.9 194.8h2.2v2.2h-2.2zM212.8 194.8h2.1v2.2h-2.1zM217.4 194.8h2.1v2.2h-2.1zM221.3 194.8h2.1v2.2h-2.1zM225.5 195.2h2.1v2.1h-2.1zM229.4 195.5h2.1v2.2h-2.1zM233.6 195.5h2.1v2.2h-2.1zM237.2 195.9h2.1v2.1h-2.1z"/>
</g>
<g fill="#f0e442" stroke="#f0e442" stroke-width=".35">
<path d="M227.3 40.7h2.1v2.1h-2.1z"/>
<path d="M20.6 45.3h2.1v2.1h-2.1z"/>
<path d="M22 45.7h2.2v2.1h-2.2z"/>
<path d="M23.5 45.3h2.1v2.1h-2.1z"/>
<path d="M25.6 45.7h2.1v2.1h-2.1z"/>
<path d="M28.4 46h2.1v2.1h-2.1z"/>
<path d="M33.3 48.5h2.1v2.1h-2.1z"/>
<path d="M37.2 51.3h2.1v2.1h-2.1z"/>
<path d="M40.7 53.4h2.1v2.1h-2.1z"/>
<path d="M44.6 56.6h2.1v2.1h-2.1z"/>
<path d="M48.1 59.8h2.2v2.1h-2.2z"/>
<path d="M52 63.7h2.1v2.1h-2.1z"/>
<path d="M55.9 67.9h2.1v2.1h-2.1z"/>
<path d="M58.7 71.8h2.1v2.1h-2.1z"/>
<path d="M62.2 76.3h2.2v2.2h-2.2z"/>
<path d="M65.8 81.3h2.1v2.1h-2.1z"/>
<path d="M68.6 85.5h2.1v2.1h-2.1z"/>
<path d="M71.8 90.1h2.1v2.1h-2.1z"/>
<path d="M74.6 94.3h2.1v2.2h-2.1z"/>
<path d="M77.4 98.6h2.1v2.1h-2.1z"/>
<path d="M80.9 104.2h2.1v2.1h-2.1z"/>
<path d="M84.1 108.8h2.1v2.1h-2.1z"/>
<path d="M86.9 113h2.1v2.1h-2.1z"/>
<path d="M89.7 117.6h2.2v2.1h-2.2z"/>
<path d="M93.3 122.2h2.1v2.1h-2.1z"/>
<path d="M95.7 126.4h2.2v2.1h-2.2z"/>
<path d="M98.6 130.3h2.1v2.1h-2.1z"/>
<path d="M102.1 135.6h2.1v2.1h-2.1z"/>
<path d="M104.9 139.5h2.1v2.1h-2.1z"/>
<path d="M108.4 144.1h2.2v2.1h-2.2z"/>
<path d="M111.6 148.3h2.1v2.1h-2.1z"/>
<path d="M115.1 152.5h2.2v2.1h-2.2z"/>
<path d="M118.3 156.4h2.1v2.1h-2.1z"/>
<path d="M121.5 159.6h2.1v2.1h-2.1z"/>
<path d="M125 163.5h2.1v2.1h-2.1z"/>
<path d="M128.5 167.3h2.2v2.1h-2.2z"/>
<path d="M132.1 170.2h2.1v2.1h-2.1z"/>
<path d="M135.9 173.7h2.2v2.1h-2.2z"/>
<path d="M139.5 176.9h2.1v2.1h-2.1z"/>
<path d="M143.4 180h2.1v2.1h-2.1z"/>
<path d="M147.2 182.5h2.1v2.1h-2.1z"/>
<path d="M151.8 184.6h2.1v2.1h-2.1z"/>
<path d="M155.3 186.7h2.2v2.1h-2.2z"/>
<path d="M159.2 188.5h2.1v2.1h-2.1z"/>
<path d="M163.5 190.6h2.1v2.1h-2.1z"/>
<path d="M167 191.7h2.1v2.1h-2.1z"/>
<path d="M171.2 193.1h2.1v2.1h-2.1z"/>
<path d="M175.1 195.2h2.1v2.1h-2.1z"/>
<path d="M179 195.9h2.1v2.1h-2.1z"/>
<path d="M183.2 196.6h2.1v2.1h-2.1z"/>
<path d="M187.1 197.7h2.1v2.1h-2.1z"/>
<path d="M191.3 198.4h2.1v2.1h-2.1z"/>
<path d="M196.3 199.8h2.1v2.1h-2.1z"/>
<path d="M197.7 199.8h2.1v2.1h-2.1z"/>
<path d="M199.1 199.8h2.1v2.1h-2.1z"/>
<path d="M200.5 200.1h2.1v2.1h-2.1z"/>
<path d="M202.2 199.8h2.2v2.1h-2.2z"/>
<path d="M203.7 200.1h2.1v2.1h-2.1z"/>
<path d="M205.1 200.1h2.1v2.1h-2.1z"/>
<path d="M206.5 200.1h2.1v2.1h-2.1z"/>
<path d="M207.9 200.1h2.1v2.1h-2.1z"/>
<path d="M209.7 200.1h2.1v2.1h-2.1z"/>
<path d="M211.1 200.1h2.1v2.1h-2.1z"/>
<path d="M212.5 200.1h2.1v2.1h-2.1z"/>
<path d="M213.9 200.1h2.1v2.1h-2.1z"/>
<path d="M215.6 200.1h2.2v2.1h-2.2z"/>
<path d="M217.1 200.8h2.1v2.2h-2.1z"/>
<path d="M218.5 200.8h2.1v2.2h-2.1z"/>
<path d="M219.9 200.8h2.1v2.2h-2.1z"/>
<path d="M224.5 201.9h2.1v2.1h-2.1z"/>
<path d="M229 202.2h2.2v2.2h-2.2z"/>
<path d="M232.9 202.2h2.1v2.2h-2.1z"/>
<path d="M236.8 202.6h2.1v2.1h-2.1z"/>
</g>
<g fill="none" stroke="#0072b2" stroke-width=".35">
<circle cx="228.3" cy="47.1" r="1.06"/>
<circle cx="21.7" cy="199.4" r="1.06"/>
<circle cx="23.1" cy="199.1" r="1.06"/>
<circle cx="24.9" cy="199.4" r="1.06"/>
<circle cx="26.3" cy="199.1" r="1.06"/>
<circle cx="27.7" cy="199.4" r="1.06"/>
<circle cx="29.1" cy="199.4" r="1.06"/>
<circle cx="30.9" cy="199.1" r="1.06"/>
<circle cx="32.3" cy="199.4" r="1.06"/>
<circle cx="33.7" cy="199.4" r="1.06"/>
<circle cx="35.1" cy="199.4" r="1.06"/>
<circle cx="36.5" cy="199.8" r="1.06"/>
<circle cx="38.3" cy="199.8" r="1.06"/>
<circle cx="39.7" cy="199.4" r="1.06"/>
<circle cx="41.1" cy="199.4" r="1.06"/>
<circle cx="42.5" cy="199.4" r="1.06"/>
<circle cx="44.3" cy="199.8" r="1.06"/>
<circle cx="45.7" cy="199.4" r="1.06"/>
<circle cx="47.1" cy="199.4" r="1.06"/>
<circle cx="48.5" cy="199.4" r="1.06"/>
<circle cx="50.3" cy="199.4" r="1.06"/>
<circle cx="51.7" cy="199.4" r="1.06"/>
<circle cx="55.2" cy="198.7" r="1.06"/>
<circle cx="59.1" cy="198" r="1.06"/>
<circle cx="62.6" cy="197.3" r="1.06"/>
<circle cx="66.8" cy="196.3" r="1.06"/>
<circle cx="71.1" cy="195.9" r="1.06"/>
<circle cx="74.9" cy="195.2" r="1.06"/>
<circle cx="79.5" cy="194.5" r="1.06"/>
<circle cx="83.4" cy="194.1" r="1.06"/>
<circle cx="87.3" cy="193.8" r="1.06"/>
<circle cx="91.2" cy="193.4" r="1.06"/>
<circle cx="95" cy="192.4" r="1.06"/>
<circle cx="99.6" cy="192" r="1.06"/>
<circle cx="103.9" cy="191.7" r="1.06"/>
<circle cx="108.1" cy="191.3" r="1.06"/>
<circle cx="112" cy="191" r="1.06"/>
<circle cx="115.8" cy="191" r="1.06"/>
<circle cx="119.7" cy="191" r="1.06"/>
<circle cx="124" cy="191.3" r="1.06"/>
<circle cx="128.2" cy="191" r="1.06"/>
<circle cx="132.8" cy="191.3" r="1.06"/>
<circle cx="137" cy="191" r="1.06"/>
<circle cx="140.9" cy="191.3" r="1.06"/>
<circle cx="144.8" cy="191.7" r="1.06"/>
<circle cx="148.6" cy="191.7" r="1.06"/>
<circle cx="152.9" cy="192" r="1.06"/>
<circle cx="156.4" cy="192" r="1.06"/>
<circle cx="161" cy="192.4" r="1.06"/>
<circle cx="165.2" cy="192.7" r="1.06"/>
<circle cx="169.4" cy="193.1" r="1.06"/>
<circle cx="173.7" cy="193.8" r="1.06"/>
<circle cx="177.9" cy="194.1" r="1.06"/>
<circle cx="181.8" cy="194.8" r="1.06"/>
<circle cx="185.3" cy="194.8" r="1.06"/>
<circle cx="189.6" cy="195.2" r="1.06"/>
<circle cx="193.8" cy="195.9" r="1.06"/>
<circle cx="198" cy="196.6" r="1.06"/>
<circle cx="202.2" cy="196.3" r="1.06"/>
<circle cx="206.1" cy="196.6" r="1.06"/>
<circle cx="210.4" cy="197.3" r="1.06"/>
<circle cx="214.2" cy="197.3" r="1.06"/>
<circle cx="218.5" cy="197.7" r="1.06"/>
<circle cx="222.7" cy="198.4" r="1.06"/>
<circle cx="226.6" cy="198.4" r="1.06"/>
<circle cx="230.8" cy="198" r="1.06"/>
<circle cx="234.3" cy="198" r="1.06"/>
<circle cx="238.6" cy="198" r="1.06"/>
</g>
<g font-size="4.2">
<text x="75.1" y="9.7">Single mode correlation function results - Scheme B</text>
<text x="333.6" y="9.7">Single mode spectrum results - Scheme B</text>
<text x="12.3" y="17.5">1.2</text>
<text x="258.8" y="17.5">0.12</text>
<text x="162.8" y="22.3">Lin - F</text>
<text x="179.9" y="22.3">(t)*phase, damped</text>
<text x="163" y="27.6">Lin - F</text>
<text x="179.9" y="27.6">(t)*phase, damped</text>
<text x="411.5" y="29.4">Lin - undamped spectrum</text>
<text x="416.8" y="24.2">Lin - Damped spectrum</text>
<text x="158.3" y="32.8">Coalson digitized fig4 - C</text>
<text x="215.1" y="32.8">(t)</text>
<text x="302.9" y="34.7">Coalson digitized fig3 - Spectru</text>
<text x="369.1" y="34.7">m, ma</text>
<text x="382.6" y="34.7">nually shifted by 12.5[reduced Energy]</text>
<text x="158.4" y="38.1">Coalson digitized fig4 - C</text>
<text x="215.1" y="38.1">(t)</text>
<text x="158.3" y="43.4">Coalson digitized fig5 - C</text>
<text x="215.1" y="43.4">(t)</text>
<text x="16.5" y="48.1">1</text>
<text x="158.4" y="48.7">Coalson digitized fig5 - C</text>
<text x="215.1" y="48.7">(t)</text>
<text x="261.6" y="48.1">0.1</text>
<text x="135" y="61.2">1</text>
<text x="130.8" y="70.7">0.8</text>
<text x="149.8" y="68.1">Li</text>
<text x="153.3" y="68.1">n - F</text>
<text x="166.8" y="68.1">(t)*phase, no</text>
<text x="195.9" y="68.1">damping</text>
<text x="149.9" y="73.4">L</text>
<text x="152.3" y="73.4">in - F</text>
<text x="166.8" y="73.4">(t)*phase, no</text>
<text x="195.9" y="73.4">damping</text>
<text x="12.3" y="78.5">0.8</text>
<text x="130.8" y="80.6">0.6</text>
<text x="258.8" y="78.5">0.08</text>
<text x="130.8" y="90.1">0.4</text>
<text x="130.8" y="99.6">0.2</text>
<text x="12.3" y="109.1">0.6</text>
<text x="135" y="109.1">0</text>
<text x="258.8" y="109.1">0.06</text>
<text x="129.4" y="119">-0.2</text>
<text x="129.4" y="128.5">-0.4</text>
<text x="253" y="127" transform="rotate(-90 253 127)">Abs</text>
<text x="12.3" y="139.8">0.4</text>
<text x="124.7" y="139.3" transform="rotate(-90 124.7 139.3)">Dephasing function [unitless]</text>
<text x="129.4" y="138.1">-0.6</text>
<text x="258.8" y="139.8">0.04</text>
<text x="129.4" y="147.9">-0.8</text>
<text x="6.2" y="154.5" transform="rotate(-90 6.2 154.5)">Dephasing function [unitless]</text>
<text x="133.7" y="157.5">-1</text>
<text x="139.4" y="162.7">0</text>
<text x="151.4" y="162.7">10</text>
<text x="164.8" y="162.7">20</text>
<text x="178.6" y="162.7">30</text>
<text x="192" y="162.7">40</text>
<text x="205.4" y="162.7">50</text>
<text x="219.1" y="162.7">60</text>
<text x="232.5" y="162.7">70</text>
<text x="12.3" y="170.5">0.2</text>
<text x="164.7" y="170.5">Time [Reduced</text>
<text x="198" y="170.5">units]</text>
<text x="258.8" y="170.5">0.02</text>
<text x="16.5" y="200.8">0</text>
<text x="265.8" y="200.8">0</text>
<text x="10.9" y="231.5">-0.2</text>
<text x="257.4" y="231.5">-0.02</text>
<text x="20.9" y="236.8">0</text>
<text x="62.2" y="236.8">0.2</text>
<text x="105.9" y="236.8">0.4</text>
<text x="149.6" y="236.8">0.6</text>
<text x="193" y="236.8">0.8</text>
<text x="238.9" y="236.8">1</text>
<text x="267.5" y="236.8">-30</text>
<text x="298.2" y="236.8">-25</text>
<text x="328.8" y="236.8">-20</text>
<text x="359.9" y="236.8">-15</text>
<text x="390.6" y="236.8">-10</text>
<text x="422.7" y="236.8">-5</text>
<text x="455" y="236.8">0</text>
<text x="485.7" y="236.8">5</text>
<text x="107.9" y="244.6">Time [Reduced units]</text>
<text x="353" y="244.6">Energy [Reduced units]</text>
</g>
<g font-size="3.2">
<text x="175.7" y="23.2">Re</text>
<text x="175.8" y="28.5">Im</text>
<text x="211" y="33.8">Re</text>
<text x="211.1" y="39.1">Im</text>
<text x="211" y="44.4">Re</text>
<text x="211.1" y="49.7">Im</text>
<text x="162.6" y="69.1">Re</text>
<text x="162.8" y="74.4">Im</text>
</g>
</svg>
